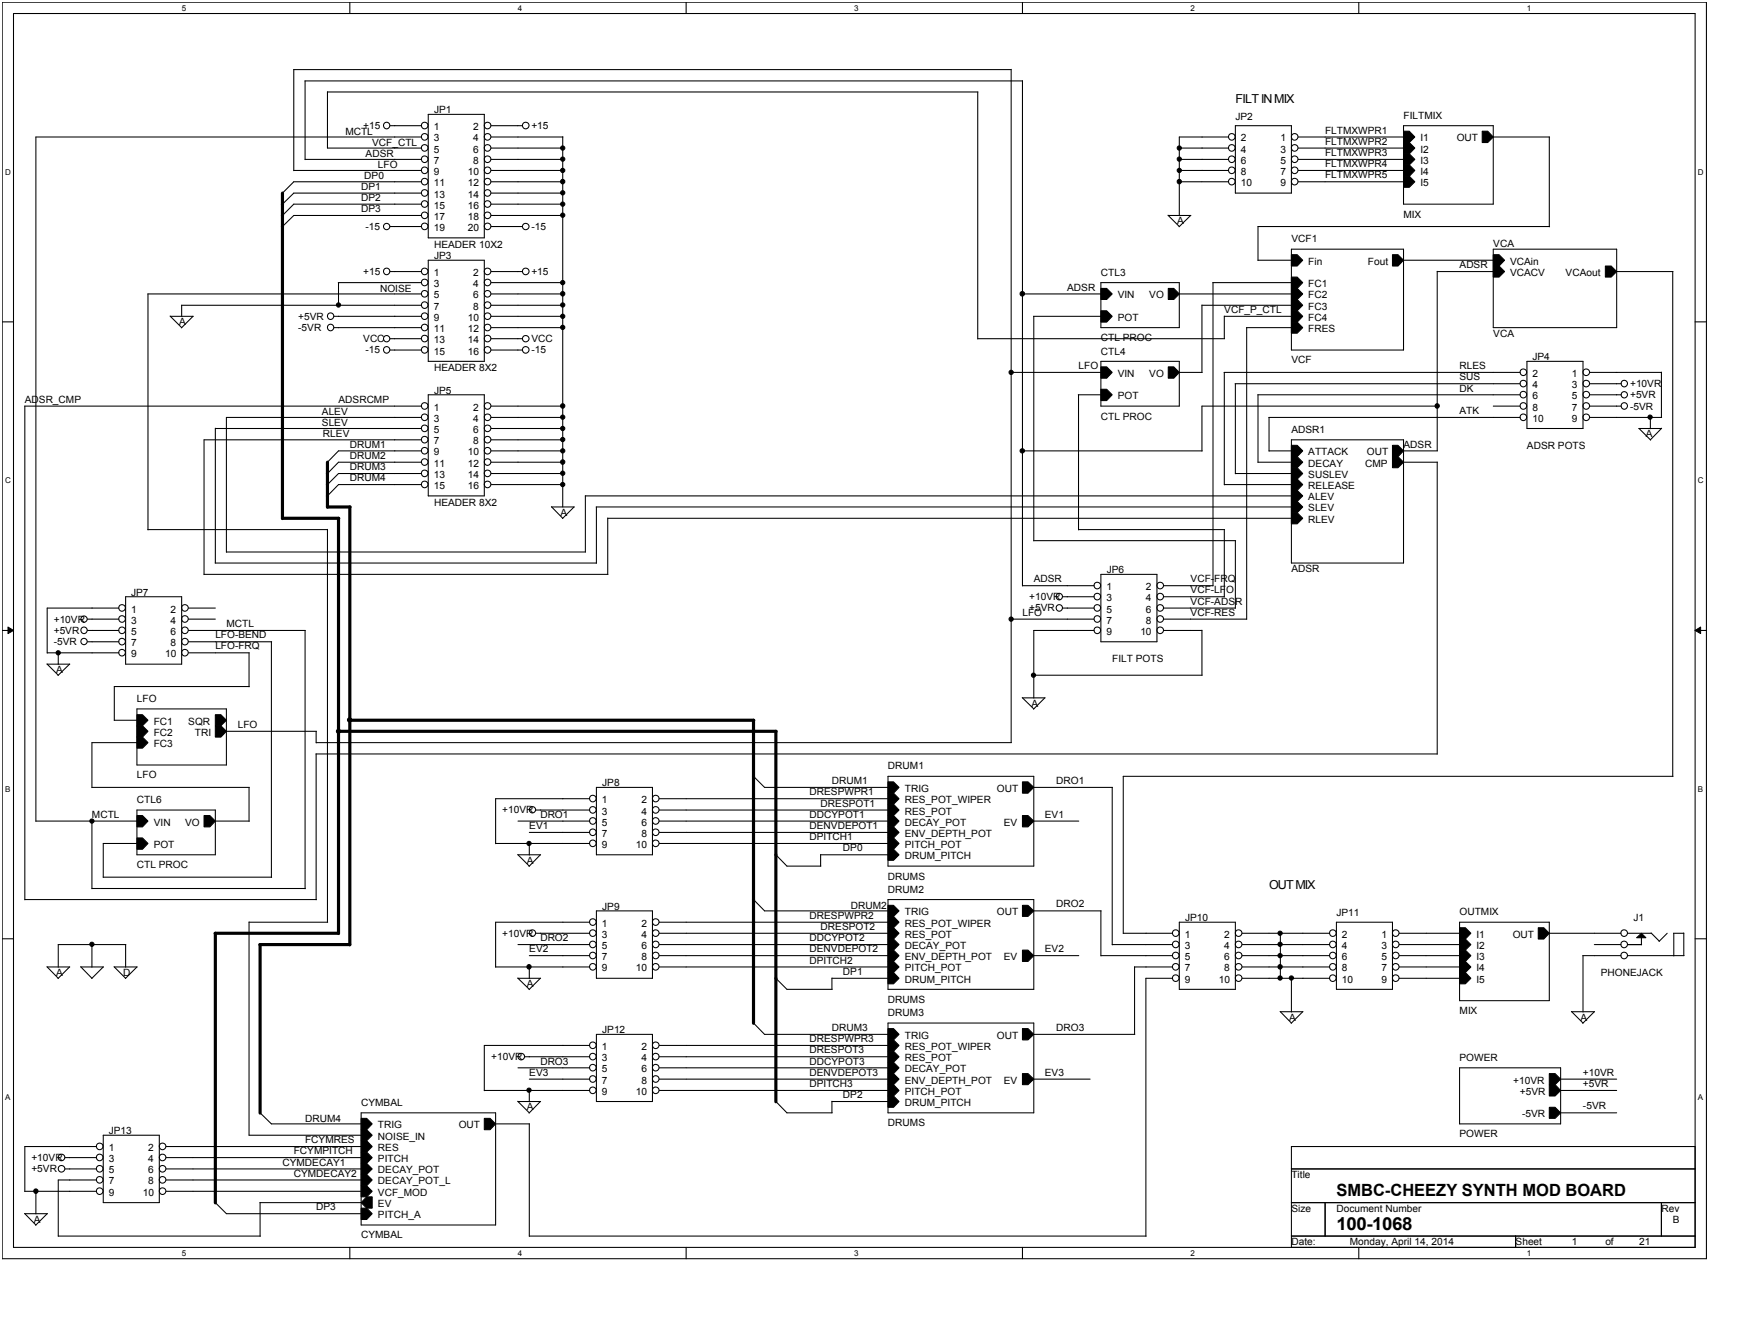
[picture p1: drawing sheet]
<svg xmlns="http://www.w3.org/2000/svg" width="279mm" height="216mm" viewBox="0 0 279 216" stroke-linecap="round" stroke-linejoin="round" font-family="sans-serif">
<path d="M.4 .4h274.1v202h-274.1zM2.2 2.2h270.5v198.3h-270.5z" fill="none" stroke="#000" stroke-width=".17"/>
<g fill="#fff">
<path d="M29.2 .6h.7v1.4h-.7z"/>
<path d="M29.2 200.7h.7v1.4h-.7z"/>
</g>
<path d="M56.3 .4v1.8M56.3 200.5v1.9" fill="none" stroke="#000" stroke-width=".17"/>
<g fill="#fff">
<path d="M83.3 .6h.7v1.4h-.7z"/>
<path d="M83.3 200.7h.7v1.4h-.7z"/>
</g>
<path d="M110.4 .4v1.8M110.4 200.5v1.9" fill="none" stroke="#000" stroke-width=".17"/>
<g fill="#fff">
<path d="M137.4 .6h.7v1.4h-.7z"/>
<path d="M137.4 200.7h.7v1.4h-.7z"/>
</g>
<path d="M164.5 .4v1.8M164.5 200.5v1.9" fill="none" stroke="#000" stroke-width=".17"/>
<g fill="#fff">
<path d="M191.5 .6h.7v1.4h-.7z"/>
<path d="M191.5 200.7h.7v1.4h-.7z"/>
</g>
<path d="M218.6 .4v1.8M218.6 200.5v1.9" fill="none" stroke="#000" stroke-width=".17"/>
<g fill="#fff">
<path d="M245.6 .6h.7v1.4h-.7z"/>
<path d="M245.6 200.7h.7v1.4h-.7z"/>
<path d="M.8 26.9h.9v1.4h-.9z"/>
<path d="M273.1 26.9h.9v1.4h-.9z"/>
<path d="M.8 76.5h.9v1.4h-.9z"/>
<path d="M273.1 76.5h.9v1.4h-.9z"/>
</g>
<path d="M.4 51.7h1.8M272.7 51.7h1.8" fill="none" stroke="#000" stroke-width=".17"/>
<g fill="#fff">
<path d="M.8 126.1h.8v1.4h-.8z"/>
<path d="M273.1 126.1h.8v1.4h-.8z"/>
</g>
<path d="M.4 101.4h1.8M272.7 101.4h1.8" fill="none" stroke="#000" stroke-width=".17"/>
<path d="M1.3 100.8l.9 .6-.9 .5zM272.7 101.4l.8-.6v1.1z" fill="#000"/>
<path d="M1.3 100.8l.9 .6-.9 .5zM272.7 101.4l.8-.6v1.1z" fill="none" stroke="#000" stroke-width=".16"/>
<g fill="#fff">
<path d="M.8 175.7h.8v1.4h-.8z"/>
<path d="M273.1 175.7h.8v1.4h-.8z"/>
</g>
<g fill="none" stroke="#000" stroke-width=".17">
<path d="M47.2 11.2h115.4M47.3 11.2v16.2M49 13h115.5M49.1 13v12.7M52.7 14.7v9.1h15.1M52.7 14.8h104.6M68.9 18.4h9v19.8h-9zM157.3 14.8v39.7M162.6 11.1v108.3M164.5 13v81.2M47.3 27.4h20.5M49.1 25.6h18.7"/>
<path d="M62.7 20.2h5.1M62.7 36.4h5.1M67.8 32.8h-20.5l-1.9 1.9M67.8 34.6h-20.5l-1.9 1.9M67.8 22h-62v110M67.8 29.2h-20.5l-1.9 1.9M67.8 31h-20.5l-1.9 1.9M79 20.2h5M79 32.8h11.6M79 34.6h11.6M79 36.4h5M79 22h11.6"/>
<path d="M79 23.8h11.6M79 25.6h11.6M79 27.4h11.6M79 29.2h11.6M79 31h11.6M90.5 22v59.5M187.9 34.6l1.8 1.8M187.9 34.6h3.7M189.7 29.2h7.9M189.7 23.8h7.9M189.7 25.6h7.9M189.7 27.4h7.9"/>
<path d="M191.5 34.6l-1.8 1.9M197.6 22h-7.9v12.7M198.7 20.2h9v10.8h-9zM208.8 22h17M208.8 23.8h17M208.8 25.6h17M208.8 27.4h17M208.8 29.2h17M225.8 21.1h.9l.9 .9-.9 .9h-.9zM225.8 22.9h.9l.9 .9-.9 .9h-.9zM225.8 24.7h.9l.9 .9-.9 .9h-.9zM225.8 26.5h.9l.9 .9-.9 .9h-.9z"/>
<path d="M225.8 28.3h.9l.9 .9-.9 .9h-.9zM225.8 20.2h14.4v12.6h-14.4zM238.4 21.1h.9l.9 .9-.9 .9h-.9zM240.2 22h9.1M249.2 22v14.5M249.3 36.4h-46.9v5.5M23.8 47.3h44M23.8 47.3v37.9M27.4 50.8l1.8 1.9M27.4 50.9h3.7M29.2 49.1h38.6M29.2 49.1v1.8"/>
<path d="M31 50.9l-1.8 1.8M53.7 52.7h14.1M53.7 50.9h14.1M54.4 45.4h13.4M54.5 45.4v3.7M62.7 56.3h5.1M62.7 43.7h5.1M62.7 54.5h5.1M68.9 41.8h9v16.3h-9zM79 45.4h11.6M79 52.7h11.6M79 56.3h5"/>
<path d="M79 43.7h5M79 54.5h5M79 50.9h11.6M79 47.3h11.6M79 49.1h11.6M157.3 54.5h39.7M162.6 59.9h14.5M164.5 47.3h12.6M166.2 50.9h10.9M166.3 50.9v36.1M177.1 46.4h.9l.9 .9-.9 .8h-.9zM177.1 50h.9l.9 .9-.9 .9h-.9z"/>
<path d="M177.1 59h.9l.9 .9-.9 .9h-.9zM177.1 45.4h12.6v7.3h-12.6zM177.1 58.1h12.6v7.2h-12.6zM187.9 46.4h.9l.9 .9-.9 .8h-.9zM187.9 59h.9l.9 .9-.9 .9h-.9zM189.7 59.9h3.7M189.7 47.3h18.1M193.3 49.1h14.5M193.3 49v10.9M195.1 45.4h12.6M195.1 45.4v48.8M196.9 59.9h47.6"/>
<path d="M196.9 50.9h10.9M196.9 50.8v3.7M196.9 59.9v18M200.5 52.7h7.2M200.5 52.7v46.9M202.4 41.8h5.4M207.7 44.5h1l.8 .9-.8 1h-1zM207.7 46.4h1l.8 .9-.8 .8h-1zM207.7 48.1h1l.8 1-.8 .9h-1zM207.7 51.8h1l.8 .9-.8 .9h-1zM207.7 40.9h1l.8 .9-.8 1h-1zM207.7 50h1l.8 .9-.8 .9h-1z"/>
<path d="M207.7 40.1h18.1v16.2h-18.1zM224 40.9h.9l.9 .9-.9 1h-.9zM225.8 41.8h14.4M231.2 43.7h9M231.2 43.6v28.9M240.2 40.9h.9l.9 .9-.9 1h-.9zM240.2 42.8h.9l.9 .9-.9 .8h-.9zM240.2 40.1h19.8v12.6h-19.8zM245.6 58.1h9v10.8h-9zM255.7 59.9h11.5M258.2 42.8h1l.8 .9-.8 .8h-1zM260 43.7h9.1"/>
<path d="M267.2 59.8v7.3M269.1 43.7v81.1M4 65.3h63.8M4 65.3v79.4M34.6 68.8v21.7M34.6 68.9h33.2M67.8 67.1h-31.4v21.7M67.8 70.7h-35v21.7M67.8 72.5h-13.3l-1.9 1.8M67.8 74.3h-13.3l-1.9 1.9M67.8 76.1h-13.3l-1.9 1.8M67.8 77.9h-13.3l-1.9 1.9"/>
<path d="M68.9 63.5h9v16.2h-9zM79 65.3h11.6M79 70.7h11.6M79 68.9h11.6M79 67.1h11.6M79 72.5h11.6M79 74.3h11.6M79 76.1h11.6M79 77.9h11.6M94.2 79.7h113.6M94.2 79.7v9M164.5 72.5h28.9"/>
<path d="M173.4 63.5h3.7M173.5 63.5v21.7M177.1 62.6h.9l.9 .9-.9 .9h-.9zM196.9 77.9h10.9M198.7 61.7h45.8M198.7 61.7v14.5M198.7 76.1h9.1M202.3 63.5h42.2M202.4 74.3h5.4M202.4 63.5v10.8M204.1 67.1h40.4M204.1 72.5h3.7"/>
<path d="M204.1 67.1v5.4M207.7 75.2h1l.8 .9-.8 .9h-1zM207.7 71.6h1l.8 .9-.8 .9h-1zM207.7 77h1l.8 .9-.8 .9h-1zM207.7 73.4h1l.8 .9-.8 .9h-1zM207.7 78.8h1l.8 .9-.8 .9h-1zM207.7 70.7h18.1v19.8h-18.1zM224 71.6h.9l.9 .9-.9 .9h-.9zM224 73.4h.9l.9 .9-.9 .9h-.9zM225.8 72.5h5.4M225.8 74.3h5.4M231.2 74.3v46.9"/>
<path d="M231.2 65.3h-37.9v7.2M240.2 65.3h4.3M255.7 65.3h5.1M255.7 61.7h5.1M255.7 63.5h5.1M255.7 67.1h11.6M263.6 68.9h3.6M263.6 68.9l1.9 1.8M265.5 67.1v1.8M267.3 68.8l-1.8 1.9M14.1 99.5h5M19.1 97.8h-11.5v7.2"/>
<path d="M20.2 95.9h9v10.9h-9zM23.8 85.1h28.9M30.3 99.5h4.3M30.3 97.8h4.3M32.8 92.3h65M34.6 90.5h61.3M36.4 88.7h57.8M52.7 85.1v63.2M88.7 81.5l1.8 1.8M88.7 81.5h3.7M92.3 81.5l-1.8 1.9M95.9 81.5h111.8"/>
<path d="M95.9 81.5v9.1M97.8 83.3v9M97.8 83.3h110M162.6 99.5h13.4M164.5 94.2h11.5M166.3 86.9h32.5M170.9 95.9h5.1M170.9 97.8h5.1M173.5 85.1h23.5M177.1 92.3h9v10.9h-9zM187.2 99.5h13.3M187.2 95.9h9.7"/>
<path d="M187.2 97.8h11.5M187.2 94.2h7.9M196.9 85.1v10.9M198.7 86.9v10.9M207.7 80.6h1l.8 .9-.8 .9h-1zM207.7 82.4h1l.8 .9-.8 .9h-1zM7.5 106.7l1.9 1.8M7.6 106.8h3.6M7.6 104.9h11.5M9.4 104.9v1.9M11.2 106.8l-1.9 1.8M14.1 101.4h5"/>
<path d="M14.1 103.2h5M18.4 115.8h3.7M22 114.9h.9l.9 .9-.9 .9h-.9zM22 116.7h.9l.9 .9-.9 .9h-.9zM22 118.5h.9l.9 .9-.9 .9h-.9zM22 114h14.4v9h-14.4zM22.1 119.4h-7.3v7.2M30.3 101.4h18.8M30.3 103.2h13.4M30.3 104.9h9.8M34.6 114.9h.9l.9 .9-.9 .9h-.9zM34.6 116.7h.9l.9 .9-.9 .9h-.9z"/>
<path d="M36.4 117.6h14.5M40.1 104.9v5.5M40.1 110.4h-21.7v5.4M43.7 103.2v37.9M49.1 101.4v41.5M50.9 117.6v1.8M50.9 119.4h111.8M164.4 112.1l1.9 1.9M164.5 112.2h3.6M166.3 108.5h27.1M168.1 112.2l-1.9 1.8M176 101.4h-9.7v10.8"/>
<path d="M187.2 101.4h6.1M193.3 101.3v7.2M5.8 132h16.3M14.8 126.6h25.3M14.8 132v10.9M22 131.1h.9l.9 .9-.9 .9h-.9zM22 134.7h.9l.9 .9-.9 .9h-.9zM22 130.2h12.6v7.2h-12.6zM22.1 135.6h-5.5v5.5M32.8 131.1h1l.8 .9-.8 .9h-1zM34.6 132h5.5M40.1 126.6v5.4"/>
<path d="M50.8 121.2h180.4M50.9 121.2v23.5M79.7 135.6h15.1M83.3 137.4l1.8 1.8M83.3 137.4h3.7M83.3 132h11.5M85.1 133.8h9.7M85.1 135.6v1.9M86.2 130.2h8.6M86.9 137.4l-1.8 1.9M94.8 128.4h-15.1v7.2M95.9 126.6h9v10.8h-9z"/>
<path d="M106.1 130.2h36.8M106.1 128.4h36.8M106.1 132h36.8M106.1 133.8h36.8M106.1 135.6h36.8M121.2 124.8l1.8 1.8h19.9M124.8 137.4l1.8 1.8h5.4M132 137.4h10.9M132 137.4v1.8M142.8 125.7h.9l.9 .9-.9 .9h-.9zM142.8 127.5h.9l.9 .9-.9 .9h-.9zM142.8 129.3h.9l.9 .9-.9 .9h-.9z"/>
<path d="M142.8 131.1h.9l.9 .9-.9 .9h-.9zM142.8 132.9h.9l.9 .9-.9 .9h-.9zM142.8 134.7h.9l.9 .9-.9 .9h-.9zM142.8 136.5h.9l.9 .9-.9 .9h-.9zM142.8 124.8h23.5v14.4h-23.5zM164.5 125.7h.9l.9 .9-.9 .9h-.9zM164.5 131.1h.9l.9 .9-.9 .9h-.9zM166.3 126.6h12.6M166.3 132h7.2M178.9 126.6v25.3M269.1 124.8h-88.4v25.3M.4 150.9h1.8"/>
<path d="M4 144.6h46.9M7.5 155.4l1.9 1.9M7.6 155.4h3.6M11.2 155.4l-1.9 1.9M13 155.4l1.8 1.9M13 155.4h3.6M14.8 151.9v3.6M14.8 142.8h34.3M16.6 155.4l-1.9 1.9M16.6 141h27.1M18.3 155.4l1.9 1.9M18.4 155.4h3.7"/>
<path d="M20.2 151.9v3.6M20.2 151.9h-10.8v3.6M22 155.4l-1.8 1.9M40.1 148.3h12.6M40.1 148.2v34.3h18M79.7 155.4h15.1M83.3 157.2l1.8 1.8M83.3 157.3h3.7M83.3 151.9h11.5M85.1 153.6h9.7M85.1 155.4v1.9M86.2 150h8.6"/>
<path d="M86.9 157.3l-1.8 1.8M94.8 148.3h-15.1v7.2M95.9 146.4h9v10.9h-9zM106.1 148.3h36.8M106.1 155.4h36.8M106.1 150h36.8M106.1 151.9h36.8M106.1 153.6h36.8M121.2 144.6l1.8 1.8h19.9M124.8 157.2l1.8 1.8h7.3M133.8 157.3h9.1M133.8 157.2v1.8"/>
<path d="M142.8 145.5h.9l.9 .9-.9 .9h-.9zM142.8 147.3h.9l.9 1-.9 .8h-.9zM142.8 149.1h.9l.9 .9-.9 1h-.9zM142.8 151h.9l.9 .9-.9 .8h-.9zM142.8 152.7h.9l.9 .9-.9 1h-.9zM142.8 154.6h.9l.9 .8-.9 .9h-.9zM142.8 156.3h.9l.9 1-.9 .9h-.9zM142.8 144.6h23.5v14.4h-23.5zM164.5 145.5h.9l.9 .9-.9 .9h-.9zM164.5 152.7h.9l.9 .9-.9 1h-.9zM166.3 153.6h7.2M166.3 146.4h10.8"/>
<path d="M177.1 146.4v7.3M177.1 153.6h11.5M178.9 151.9h9.7M180.7 150h7.9M182.5 155.4h6.1M182.5 155.4v10.9M188.6 157.3h-4.3v41.5M189.7 148.3h9v10.7h-9zM199.8 157.3h14.1M199.8 155.4h14.1M199.8 150h14.1M199.8 151.9h14.1"/>
<path d="M199.8 153.6h14.1M205.9 150v7.3M207.7 157.3v5.4M215 148.3h9v10.7h-9zM225.1 157.3h9.7M225.1 155.4h9.7M225.1 150h9.7M225.1 151.9h9.7M225.1 153.6h9.7M234.8 149.1h.9l.9 .9-.9 1h-.9zM234.8 151h.9l.9 .9-.9 .8h-.9zM234.8 152.7h.9l.9 .9-.9 1h-.9z"/>
<path d="M234.8 154.6h.9l.9 .8-.9 .9h-.9zM234.8 156.3h.9l.9 1-.9 .9h-.9zM234.8 148.3h14.4v12.6h-14.4zM247.4 149.1h.9l.9 .9-.9 1h-.9zM249.2 150h11.5M254.6 153.6h6.1M254.6 153.6v9.1M256.4 151.9h4.3M261.8 150h3.8M261.8 151.9h2.3M261.8 153.6h9.1M263.3 150.8l.7-.8 .7 .8z"/>
<path d="M264 150.8v1.1M265.6 150l1.3 1.3M268.2 150l-1.3 1.3M269.2 150h1.6M269.2 150v3.7M270.8 150v3.6M272.7 150.9h1.8M41.8 178.9l1.9 1.8h14.4M58.1 179.8h.9l.9 .9-.9 .9h-.9zM58.1 178.9h21.6v18h-21.6zM77.9 179.8h.9l.9 .9-.9 .9h-.9zM77.9 175.3h16.9"/>
<path d="M83.3 177l1.8 1.9M83.3 171.7h11.5M83.3 177.1h3.7M84.4 169.9h10.4M85.1 173.5h9.7M85.1 175.3v1.8M86.9 177.1l-1.8 1.8M94.8 168.1h-16.9v7.2M95.9 166.3h9v10.8h-9zM106.1 171.7h36.8M106.1 169.9h36.8M106.1 168.1h36.8"/>
<path d="M106.1 173.5h36.8M106.1 175.3h36.8M121.2 164.4l1.8 1.9h19.9M124.8 177l1.8 1.9h7.3M133.8 177.1h9.1M133.8 177v1.9M142.8 165.4h.9l.9 .9-.9 .9h-.9zM142.8 167.2h.9l.9 .9-.9 .9h-.9zM142.8 169h.9l.9 .9-.9 .9h-.9zM142.8 170.8h.9l.9 .9-.9 .9h-.9zM142.8 172.6h.9l.9 .9-.9 .9h-.9zM142.8 174.4h.9l.9 .9-.9 .9h-.9z"/>
<path d="M142.8 176.2h.9l.9 .9-.9 .9h-.9zM142.8 164.5h23.5v14.4h-23.5zM164.5 165.4h.9l.9 .9-.9 .9h-.9zM164.5 172.6h.9l.9 .9-.9 .9h-.9zM166.3 166.3h16.2M166.3 173.5h9M205.9 162.6l1.8 1.9M205.9 162.6h3.7M209.5 162.6l-1.8 1.9M234.8 171.7h16.2v9h-16.2zM249.2 174.4h.9l.9 .9-.9 .9h-.9zM249.2 178h.9l.9 .9-.9 .9h-.9z"/>
<path d="M249.2 172.6h.9l.9 .9-.9 .9h-.9zM251 178.9h9M251 173.5h9M251 175.3h9M252.8 162.6l1.8 1.9M252.8 162.6h3.7M256.4 162.6l-1.8 1.9M4 195.1l1.8 1.8M4 195.1h3.6M4 191.5h11.5M5.8 191.5v3.7M7.6 195.1l-1.9 1.9"/>
<path d="M9.4 198.7h32.5M10.5 187.9h5M10.5 186.1h5M15.5 184.3h-11.5v7.3M15.5 189.7h-6.1v9.1M16.6 182.5h9v10.8h-9zM26.7 184.3h31.4M26.7 187.9h31.4M26.7 186.1h31.4M26.7 189.7h31.4M26.7 191.5h31.4M34.6 193.3l1.8 1.8h21.7"/>
<path d="M41.8 193.3h16.3M41.8 193.3v5.5M58.1 181.6h.9l.9 .9-.9 .9h-.9zM58.1 183.4h.9l.9 .9-.9 .9h-.9zM58.1 185.2h.9l.9 .9-.9 .9h-.9zM58.1 187h.9l.9 .9-.9 .9h-.9zM58.1 188.8h.9l.9 .9-.9 .9h-.9zM58.1 190.6h.9l.9 .9-.9 .9h-.9zM58.1 194.2h.9l.9 .9-.9 .9h-.9zM59 192.4h.9v1.8h-.9l-.9-.9zM79.7 180.7h5.5M85.1 198.7h99.3"/>
<path d="M85.1 180.7v18.1M207.7 184.3h65v16.2h-65zM207.7 187.9h65M207.7 193.3h65M207.7 198.7h65M213.1 193.3v5.4M243.8 198.7v1.8M267.2 193.3v5.4"/>
<circle cx="62.2" cy="20.2" r=".52"/>
<circle cx="62.2" cy="36.4" r=".51"/>
<circle cx="68.3" cy="23.8" r=".54"/>
<circle cx="68.3" cy="25.6" r=".54"/>
<circle cx="68.3" cy="29.2" r=".54"/>
<circle cx="68.3" cy="27.4" r=".54"/>
<circle cx="68.3" cy="31" r=".54"/>
<circle cx="68.3" cy="22" r=".54"/>
<circle cx="68.3" cy="20.2" r=".54"/>
<circle cx="68.3" cy="34.6" r=".54"/>
<circle cx="68.3" cy="32.8" r=".54"/>
<circle cx="68.3" cy="36.4" r=".54"/>
<circle cx="78.4" cy="23.8" r=".54"/>
<circle cx="78.4" cy="27.4" r=".54"/>
<circle cx="78.4" cy="25.6" r=".54"/>
<circle cx="78.4" cy="29.2" r=".54"/>
<circle cx="78.4" cy="31" r=".54"/>
<circle cx="78.4" cy="22" r=".54"/>
<circle cx="78.4" cy="20.2" r=".54"/>
<circle cx="78.4" cy="34.6" r=".54"/>
<circle cx="78.4" cy="32.8" r=".54"/>
<circle cx="78.4" cy="36.4" r=".54"/>
<circle cx="84.6" cy="20.2" r=".54"/>
<circle cx="84.6" cy="36.4" r=".52"/>
<circle cx="90.5" cy="29.2" r=".35"/>
<circle cx="90.5" cy="25.6" r=".34"/>
<circle cx="90.5" cy="31" r=".34"/>
<circle cx="90.5" cy="27.4" r=".34"/>
<circle cx="90.5" cy="32.8" r=".34"/>
<circle cx="90.5" cy="23.8" r=".34"/>
<circle cx="90.5" cy="34.6" r=".34"/>
<circle cx="189.7" cy="29.2" r=".35"/>
<circle cx="189.7" cy="27.4" r=".34"/>
<circle cx="189.7" cy="23.8" r=".34"/>
<circle cx="189.7" cy="25.6" r=".34"/>
<circle cx="198.1" cy="25.6" r=".54"/>
<circle cx="198.1" cy="29.2" r=".54"/>
<circle cx="198.1" cy="27.4" r=".54"/>
<circle cx="198.1" cy="23.8" r=".54"/>
<circle cx="198.1" cy="22" r=".54"/>
<circle cx="208.2" cy="27.4" r=".54"/>
<circle cx="208.2" cy="25.6" r=".54"/>
<circle cx="208.2" cy="29.2" r=".54"/>
<circle cx="208.2" cy="23.8" r=".54"/>
<circle cx="208.2" cy="22" r=".54"/>
<circle cx="53.2" cy="50.8" r=".52"/>
<circle cx="53.2" cy="52.6" r=".52"/>
<circle cx="54.4" cy="49" r=".34"/>
<circle cx="62.2" cy="43.6" r=".52"/>
<circle cx="62.2" cy="56.2" r=".52"/>
<circle cx="62.2" cy="54.4" r=".51"/>
<circle cx="68.3" cy="43.6" r=".54"/>
<circle cx="68.3" cy="45.4" r=".54"/>
<circle cx="68.3" cy="47.2" r=".54"/>
<circle cx="68.3" cy="50.8" r=".54"/>
<circle cx="68.3" cy="49" r=".54"/>
<circle cx="68.3" cy="54.4" r=".54"/>
<circle cx="68.3" cy="56.2" r=".54"/>
<circle cx="68.3" cy="52.6" r=".54"/>
<circle cx="78.4" cy="49" r=".54"/>
<circle cx="78.4" cy="50.8" r=".54"/>
<circle cx="78.4" cy="56.2" r=".54"/>
<circle cx="78.4" cy="54.4" r=".54"/>
<circle cx="78.4" cy="45.4" r=".54"/>
<circle cx="78.4" cy="43.6" r=".54"/>
<circle cx="78.4" cy="47.2" r=".54"/>
<circle cx="78.4" cy="52.6" r=".54"/>
<circle cx="84.6" cy="56.2" r=".54"/>
<circle cx="84.6" cy="43.6" r=".54"/>
<circle cx="84.6" cy="54.4" r=".52"/>
<circle cx="90.5" cy="47.2" r=".35"/>
<circle cx="90.5" cy="52.6" r=".34"/>
<circle cx="90.5" cy="50.8" r=".34"/>
<circle cx="90.5" cy="49" r=".34"/>
<circle cx="90.5" cy="45.4" r=".34"/>
<circle cx="162.6" cy="59.9" r=".34"/>
<circle cx="164.4" cy="47.2" r=".37"/>
<circle cx="245" cy="59.8" r=".54"/>
<circle cx="255.2" cy="59.8" r=".54"/>
<circle cx="68.3" cy="65.3" r=".54"/>
<circle cx="68.3" cy="70.7" r=".54"/>
<circle cx="68.3" cy="76.1" r=".54"/>
<circle cx="68.3" cy="67.1" r=".54"/>
<circle cx="68.3" cy="68.9" r=".54"/>
<circle cx="68.3" cy="72.5" r=".54"/>
<circle cx="68.3" cy="77.9" r=".54"/>
<circle cx="68.3" cy="74.3" r=".54"/>
<circle cx="78.4" cy="68.9" r=".54"/>
<circle cx="78.4" cy="72.5" r=".54"/>
<circle cx="78.4" cy="65.3" r=".54"/>
<circle cx="78.4" cy="67.1" r=".54"/>
<circle cx="78.4" cy="76.1" r=".54"/>
<circle cx="78.4" cy="70.7" r=".54"/>
<circle cx="78.4" cy="77.9" r=".54"/>
<circle cx="78.4" cy="74.3" r=".54"/>
<circle cx="90.5" cy="65.3" r=".35"/>
<circle cx="90.5" cy="74.3" r=".35"/>
<circle cx="90.5" cy="68.9" r=".34"/>
<circle cx="90.5" cy="76.1" r=".34"/>
<circle cx="90.5" cy="70.7" r=".34"/>
<circle cx="90.5" cy="72.5" r=".34"/>
<circle cx="90.5" cy="67.1" r=".34"/>
<circle cx="90.5" cy="77.9" r=".34"/>
<circle cx="164.4" cy="72.5" r=".36"/>
<circle cx="231.2" cy="65.3" r=".35"/>
<circle cx="245" cy="67.1" r=".54"/>
<circle cx="245" cy="63.4" r=".54"/>
<circle cx="245" cy="65.3" r=".54"/>
<circle cx="245" cy="61.7" r=".54"/>
<circle cx="255.2" cy="65.3" r=".54"/>
<circle cx="255.2" cy="63.4" r=".54"/>
<circle cx="255.2" cy="67.1" r=".54"/>
<circle cx="255.2" cy="61.7" r=".54"/>
<circle cx="261.3" cy="65.3" r=".52"/>
<circle cx="261.3" cy="61.7" r=".52"/>
<circle cx="261.3" cy="63.5" r=".51"/>
<circle cx="265.4" cy="67.1" r=".34"/>
<circle cx="13.5" cy="99.5" r=".51"/>
<circle cx="19.6" cy="99.5" r=".54"/>
<circle cx="19.6" cy="97.7" r=".54"/>
<circle cx="29.7" cy="99.5" r=".54"/>
<circle cx="29.7" cy="97.7" r=".54"/>
<circle cx="162.6" cy="99.5" r=".34"/>
<circle cx="170.4" cy="95.9" r=".52"/>
<circle cx="170.4" cy="97.7" r=".52"/>
<circle cx="176.5" cy="99.5" r=".54"/>
<circle cx="176.5" cy="95.9" r=".54"/>
<circle cx="176.5" cy="97.7" r=".54"/>
<circle cx="176.5" cy="94.1" r=".54"/>
<circle cx="186.6" cy="95.9" r=".54"/>
<circle cx="186.6" cy="99.5" r=".54"/>
<circle cx="186.6" cy="97.7" r=".54"/>
<circle cx="186.6" cy="94.1" r=".54"/>
<circle cx="9.4" cy="104.9" r=".34"/>
<circle cx="13.5" cy="101.3" r=".52"/>
<circle cx="13.5" cy="103.1" r=".51"/>
<circle cx="19.6" cy="104.9" r=".54"/>
<circle cx="19.6" cy="101.3" r=".54"/>
<circle cx="19.6" cy="103.1" r=".54"/>
<circle cx="29.7" cy="101.3" r=".54"/>
<circle cx="29.7" cy="104.9" r=".54"/>
<circle cx="29.7" cy="103.1" r=".54"/>
<circle cx="54.4" cy="117.6" r=".34"/>
<circle cx="56.3" cy="115.7" r=".36"/>
<circle cx="166.2" cy="108.5" r=".34"/>
<circle cx="176.5" cy="101.3" r=".54"/>
<circle cx="186.6" cy="101.3" r=".54"/>
<circle cx="14.8" cy="132" r=".34"/>
<circle cx="85.1" cy="135.6" r=".34"/>
<circle cx="85.6" cy="130.2" r=".51"/>
<circle cx="95.4" cy="128.4" r=".54"/>
<circle cx="95.4" cy="132" r=".54"/>
<circle cx="95.4" cy="130.2" r=".54"/>
<circle cx="95.4" cy="135.6" r=".54"/>
<circle cx="95.4" cy="133.8" r=".54"/>
<circle cx="105.5" cy="132" r=".54"/>
<circle cx="105.5" cy="130.2" r=".54"/>
<circle cx="105.5" cy="128.4" r=".54"/>
<circle cx="105.5" cy="135.6" r=".54"/>
<circle cx="105.5" cy="133.8" r=".54"/>
<circle cx="14.8" cy="151.8" r=".34"/>
<circle cx="85.1" cy="155.4" r=".35"/>
<circle cx="85.6" cy="150" r=".52"/>
<circle cx="95.4" cy="153.6" r=".54"/>
<circle cx="95.4" cy="151.8" r=".54"/>
<circle cx="95.4" cy="148.2" r=".54"/>
<circle cx="95.4" cy="150" r=".54"/>
<circle cx="95.4" cy="155.4" r=".54"/>
<circle cx="105.5" cy="148.2" r=".54"/>
<circle cx="105.5" cy="151.8" r=".54"/>
<circle cx="105.5" cy="150" r=".54"/>
<circle cx="105.5" cy="153.6" r=".54"/>
<circle cx="105.5" cy="155.4" r=".54"/>
<circle cx="189.1" cy="151.8" r=".54"/>
<circle cx="189.1" cy="157.2" r=".54"/>
<circle cx="189.1" cy="153.6" r=".54"/>
<circle cx="189.1" cy="150" r=".54"/>
<circle cx="189.1" cy="155.4" r=".54"/>
<circle cx="199.2" cy="151.8" r=".54"/>
<circle cx="199.2" cy="157.2" r=".54"/>
<circle cx="199.2" cy="150" r=".54"/>
<circle cx="199.2" cy="153.6" r=".54"/>
<circle cx="199.2" cy="155.4" r=".54"/>
<circle cx="205.9" cy="155.4" r=".35"/>
<circle cx="205.9" cy="153.6" r=".34"/>
<circle cx="205.9" cy="150" r=".34"/>
<circle cx="205.9" cy="157.2" r=".34"/>
<circle cx="205.9" cy="151.8" r=".34"/>
<circle cx="207.7" cy="157.2" r=".34"/>
<circle cx="214.4" cy="157.2" r=".54"/>
<circle cx="214.4" cy="153.6" r=".54"/>
<circle cx="214.4" cy="150" r=".54"/>
<circle cx="214.4" cy="151.8" r=".54"/>
<circle cx="214.4" cy="155.4" r=".54"/>
<circle cx="224.5" cy="151.8" r=".54"/>
<circle cx="224.5" cy="157.2" r=".54"/>
<circle cx="224.5" cy="150" r=".54"/>
<circle cx="224.5" cy="153.6" r=".54"/>
<circle cx="224.5" cy="155.4" r=".54"/>
<circle cx="261.2" cy="150" r=".54"/>
<circle cx="261.2" cy="153.6" r=".54"/>
<circle cx="261.2" cy="151.8" r=".54"/>
<circle cx="83.8" cy="169.9" r=".54"/>
<circle cx="85.1" cy="175.3" r=".34"/>
<circle cx="95.4" cy="169.9" r=".54"/>
<circle cx="95.4" cy="171.6" r=".54"/>
<circle cx="95.4" cy="168" r=".54"/>
<circle cx="95.4" cy="173.5" r=".54"/>
<circle cx="95.4" cy="175.3" r=".54"/>
<circle cx="105.5" cy="169.9" r=".54"/>
<circle cx="105.5" cy="171.6" r=".54"/>
<circle cx="105.5" cy="168" r=".54"/>
<circle cx="105.5" cy="173.5" r=".54"/>
<circle cx="105.5" cy="175.3" r=".54"/>
<circle cx="5.8" cy="191.5" r=".35"/>
<circle cx="9.9" cy="187.9" r=".54"/>
<circle cx="9.9" cy="186.1" r=".54"/>
<circle cx="16" cy="184.3" r=".54"/>
<circle cx="16" cy="189.7" r=".54"/>
<circle cx="16" cy="187.9" r=".54"/>
<circle cx="16" cy="186.1" r=".54"/>
<circle cx="16" cy="191.5" r=".54"/>
<circle cx="26.1" cy="184.3" r=".54"/>
<circle cx="26.1" cy="189.7" r=".54"/>
<circle cx="26.1" cy="187.9" r=".54"/>
<circle cx="26.1" cy="186.1" r=".54"/>
<circle cx="26.1" cy="191.5" r=".54"/>
</g>
<g fill="#000">
<path d="M263.3 150.8l.7-.8 .7 .8z"/>
<path d="M225.8 21.1h.9l.9 .9-.9 .9h-.9z" fill-rule="evenodd"/>
<path d="M225.8 22.9h.9l.9 .9-.9 .9h-.9z" fill-rule="evenodd"/>
<path d="M225.8 24.7h.9l.9 .9-.9 .9h-.9z" fill-rule="evenodd"/>
<path d="M225.8 26.5h.9l.9 .9-.9 .9h-.9z" fill-rule="evenodd"/>
<path d="M225.8 28.3h.9l.9 .9-.9 .9h-.9z" fill-rule="evenodd"/>
<path d="M238.4 21.1h.9l.9 .9-.9 .9h-.9z" fill-rule="evenodd"/>
<path d="M177.1 46.4h.9l.9 .9-.9 .8h-.9z" fill-rule="evenodd"/>
<path d="M177.1 50h.9l.9 .9-.9 .9h-.9z" fill-rule="evenodd"/>
<path d="M177.1 59h.9l.9 .9-.9 .9h-.9z" fill-rule="evenodd"/>
<path d="M187.9 46.4h.9l.9 .9-.9 .8h-.9z" fill-rule="evenodd"/>
<path d="M187.9 59h.9l.9 .9-.9 .9h-.9z" fill-rule="evenodd"/>
<path d="M207.7 44.5h1l.8 .9-.8 1h-1z" fill-rule="evenodd"/>
<path d="M207.7 46.4h1l.8 .9-.8 .8h-1z" fill-rule="evenodd"/>
<path d="M207.7 48.1h1l.8 1-.8 .9h-1z" fill-rule="evenodd"/>
<path d="M207.7 51.8h1l.8 .9-.8 .9h-1z" fill-rule="evenodd"/>
<path d="M207.7 40.9h1l.8 .9-.8 1h-1z" fill-rule="evenodd"/>
<path d="M207.7 50h1l.8 .9-.8 .9h-1z" fill-rule="evenodd"/>
<path d="M224 40.9h.9l.9 .9-.9 1h-.9z" fill-rule="evenodd"/>
<path d="M240.2 40.9h.9l.9 .9-.9 1h-.9z" fill-rule="evenodd"/>
<path d="M240.2 42.8h.9l.9 .9-.9 .8h-.9z" fill-rule="evenodd"/>
<path d="M258.2 42.8h1l.8 .9-.8 .8h-1z" fill-rule="evenodd"/>
<path d="M177.1 62.6h.9l.9 .9-.9 .9h-.9z" fill-rule="evenodd"/>
<path d="M207.7 75.2h1l.8 .9-.8 .9h-1z" fill-rule="evenodd"/>
<path d="M207.7 71.6h1l.8 .9-.8 .9h-1z" fill-rule="evenodd"/>
<path d="M207.7 77h1l.8 .9-.8 .9h-1z" fill-rule="evenodd"/>
<path d="M207.7 73.4h1l.8 .9-.8 .9h-1z" fill-rule="evenodd"/>
<path d="M207.7 78.8h1l.8 .9-.8 .9h-1z" fill-rule="evenodd"/>
<path d="M224 71.6h.9l.9 .9-.9 .9h-.9z" fill-rule="evenodd"/>
<path d="M224 73.4h.9l.9 .9-.9 .9h-.9z" fill-rule="evenodd"/>
<path d="M207.7 80.6h1l.8 .9-.8 .9h-1z" fill-rule="evenodd"/>
<path d="M207.7 82.4h1l.8 .9-.8 .9h-1z" fill-rule="evenodd"/>
<path d="M22 114.9h.9l.9 .9-.9 .9h-.9z" fill-rule="evenodd"/>
<path d="M22 116.7h.9l.9 .9-.9 .9h-.9z" fill-rule="evenodd"/>
<path d="M22 118.5h.9l.9 .9-.9 .9h-.9z" fill-rule="evenodd"/>
<path d="M34.6 114.9h.9l.9 .9-.9 .9h-.9z" fill-rule="evenodd"/>
<path d="M34.6 116.7h.9l.9 .9-.9 .9h-.9z" fill-rule="evenodd"/>
<path d="M22 131.1h.9l.9 .9-.9 .9h-.9z" fill-rule="evenodd"/>
<path d="M22 134.7h.9l.9 .9-.9 .9h-.9z" fill-rule="evenodd"/>
<path d="M32.8 131.1h1l.8 .9-.8 .9h-1z" fill-rule="evenodd"/>
<path d="M142.8 125.7h.9l.9 .9-.9 .9h-.9z" fill-rule="evenodd"/>
<path d="M142.8 127.5h.9l.9 .9-.9 .9h-.9z" fill-rule="evenodd"/>
<path d="M142.8 129.3h.9l.9 .9-.9 .9h-.9z" fill-rule="evenodd"/>
<path d="M142.8 131.1h.9l.9 .9-.9 .9h-.9z" fill-rule="evenodd"/>
<path d="M142.8 132.9h.9l.9 .9-.9 .9h-.9z" fill-rule="evenodd"/>
<path d="M142.8 134.7h.9l.9 .9-.9 .9h-.9z" fill-rule="evenodd"/>
<path d="M142.8 136.5h.9l.9 .9-.9 .9h-.9z" fill-rule="evenodd"/>
<path d="M164.5 125.7h.9l.9 .9-.9 .9h-.9z" fill-rule="evenodd"/>
<path d="M164.5 131.1h.9l.9 .9-.9 .9h-.9z" fill-rule="evenodd"/>
<path d="M142.8 145.5h.9l.9 .9-.9 .9h-.9z" fill-rule="evenodd"/>
<path d="M142.8 147.3h.9l.9 1-.9 .8h-.9z" fill-rule="evenodd"/>
<path d="M142.8 149.1h.9l.9 .9-.9 1h-.9z" fill-rule="evenodd"/>
<path d="M142.8 151h.9l.9 .9-.9 .8h-.9z" fill-rule="evenodd"/>
<path d="M142.8 152.7h.9l.9 .9-.9 1h-.9z" fill-rule="evenodd"/>
<path d="M142.8 154.6h.9l.9 .8-.9 .9h-.9z" fill-rule="evenodd"/>
<path d="M142.8 156.3h.9l.9 1-.9 .9h-.9z" fill-rule="evenodd"/>
<path d="M164.5 145.5h.9l.9 .9-.9 .9h-.9z" fill-rule="evenodd"/>
<path d="M164.5 152.7h.9l.9 .9-.9 1h-.9z" fill-rule="evenodd"/>
<path d="M234.8 149.1h.9l.9 .9-.9 1h-.9z" fill-rule="evenodd"/>
<path d="M234.8 151h.9l.9 .9-.9 .8h-.9z" fill-rule="evenodd"/>
<path d="M234.8 152.7h.9l.9 .9-.9 1h-.9z" fill-rule="evenodd"/>
<path d="M234.8 154.6h.9l.9 .8-.9 .9h-.9z" fill-rule="evenodd"/>
<path d="M234.8 156.3h.9l.9 1-.9 .9h-.9z" fill-rule="evenodd"/>
<path d="M247.4 149.1h.9l.9 .9-.9 1h-.9z" fill-rule="evenodd"/>
<path d="M142.8 165.4h.9l.9 .9-.9 .9h-.9z" fill-rule="evenodd"/>
<path d="M142.8 167.2h.9l.9 .9-.9 .9h-.9z" fill-rule="evenodd"/>
<path d="M142.8 169h.9l.9 .9-.9 .9h-.9z" fill-rule="evenodd"/>
<path d="M142.8 170.8h.9l.9 .9-.9 .9h-.9z" fill-rule="evenodd"/>
<path d="M142.8 172.6h.9l.9 .9-.9 .9h-.9z" fill-rule="evenodd"/>
<path d="M142.8 174.4h.9l.9 .9-.9 .9h-.9z" fill-rule="evenodd"/>
<path d="M142.8 176.2h.9l.9 .9-.9 .9h-.9z" fill-rule="evenodd"/>
<path d="M164.5 165.4h.9l.9 .9-.9 .9h-.9z" fill-rule="evenodd"/>
<path d="M164.5 172.6h.9l.9 .9-.9 .9h-.9z" fill-rule="evenodd"/>
<path d="M249.2 174.4h.9l.9 .9-.9 .9h-.9z" fill-rule="evenodd"/>
<path d="M249.2 178h.9l.9 .9-.9 .9h-.9z" fill-rule="evenodd"/>
<path d="M249.2 172.6h.9l.9 .9-.9 .9h-.9z" fill-rule="evenodd"/>
<path d="M58.1 181.6h.9l.9 .9-.9 .9h-.9z" fill-rule="evenodd"/>
<path d="M58.1 183.4h.9l.9 .9-.9 .9h-.9z" fill-rule="evenodd"/>
<path d="M58.1 185.2h.9l.9 .9-.9 .9h-.9z" fill-rule="evenodd"/>
<path d="M58.1 179.8h.9l.9 .9-.9 .9h-.9z" fill-rule="evenodd"/>
<path d="M58.1 187h.9l.9 .9-.9 .9h-.9z" fill-rule="evenodd"/>
<path d="M58.1 188.8h.9l.9 .9-.9 .9h-.9z" fill-rule="evenodd"/>
<path d="M58.1 190.6h.9l.9 .9-.9 .9h-.9z" fill-rule="evenodd"/>
<path d="M59 192.4h.9v1.8h-.9l-.9-.9z" fill-rule="evenodd"/>
<path d="M58.1 194.2h.9l.9 .9-.9 .9h-.9z" fill-rule="evenodd"/>
<path d="M77.9 179.8h.9l.9 .9-.9 .9h-.9z" fill-rule="evenodd"/>
<circle cx="90.5" cy="29.2" r=".35"/>
<circle cx="90.5" cy="25.6" r=".34"/>
<circle cx="90.5" cy="31" r=".34"/>
<circle cx="90.5" cy="27.4" r=".34"/>
<circle cx="90.5" cy="32.8" r=".34"/>
<circle cx="90.5" cy="23.8" r=".34"/>
<circle cx="90.5" cy="34.6" r=".34"/>
<circle cx="189.7" cy="29.2" r=".35"/>
<circle cx="189.7" cy="27.4" r=".34"/>
<circle cx="189.7" cy="23.8" r=".34"/>
<circle cx="189.7" cy="25.6" r=".34"/>
<circle cx="54.4" cy="49" r=".34"/>
<circle cx="90.5" cy="47.2" r=".35"/>
<circle cx="90.5" cy="52.6" r=".34"/>
<circle cx="90.5" cy="50.8" r=".34"/>
<circle cx="90.5" cy="49" r=".34"/>
<circle cx="90.5" cy="45.4" r=".34"/>
<circle cx="162.6" cy="59.9" r=".34"/>
<circle cx="164.4" cy="47.2" r=".37"/>
<circle cx="90.5" cy="65.3" r=".35"/>
<circle cx="90.5" cy="74.3" r=".35"/>
<circle cx="90.5" cy="68.9" r=".34"/>
<circle cx="90.5" cy="76.1" r=".34"/>
<circle cx="90.5" cy="70.7" r=".34"/>
<circle cx="90.5" cy="72.5" r=".34"/>
<circle cx="90.5" cy="67.1" r=".34"/>
<circle cx="90.5" cy="77.9" r=".34"/>
<circle cx="164.4" cy="72.5" r=".36"/>
<circle cx="231.2" cy="65.3" r=".35"/>
<circle cx="265.4" cy="67.1" r=".34"/>
<circle cx="162.6" cy="99.5" r=".34"/>
<circle cx="9.4" cy="104.9" r=".34"/>
<circle cx="54.4" cy="117.6" r=".34"/>
<circle cx="56.3" cy="115.7" r=".36"/>
<circle cx="166.2" cy="108.5" r=".34"/>
<circle cx="14.8" cy="132" r=".34"/>
<circle cx="85.1" cy="135.6" r=".34"/>
<circle cx="14.8" cy="151.8" r=".34"/>
<circle cx="85.1" cy="155.4" r=".35"/>
<circle cx="205.9" cy="155.4" r=".35"/>
<circle cx="205.9" cy="153.6" r=".34"/>
<circle cx="205.9" cy="150" r=".34"/>
<circle cx="205.9" cy="157.2" r=".34"/>
<circle cx="205.9" cy="151.8" r=".34"/>
<circle cx="207.7" cy="157.2" r=".34"/>
<circle cx="85.1" cy="175.3" r=".34"/>
<circle cx="5.8" cy="191.5" r=".35"/>
</g>
<g fill="none" stroke="#000" stroke-width=".51">
<path d="M45.4 31v52.4M52.7 74.3v7.2M45.4 83.3h9.1M52.7 81.5h3.6M54.5 83.3v66.8M56.3 81.5v70.4M54.5 117.6h70.3M56.3 115.8h64.9M121.2 115.8v48.7M124.8 117.6v59.5M34.6 150h19.9M34.6 150v43.4"/>
<path d="M41.8 151.9h14.5M41.8 151.9v27"/>
</g>
<text font-size="2.9" x="215" y="197.8">100-1068</text>
<text font-size="2.7" x="215" y="192.2">SMBC-CHEEZY SYNTH MOD BOARD</text>
<g font-size="2">
<text x="198.7" y="16.6">FILT IN MIX</text>
<text x="204.1" y="142.8">OUT MIX</text>
</g>
<g font-size="1.6">
<text x="55.6" y="21.6">MCTL</text>
<text x="58.4" y="20.8">+15</text>
<text x="59.9" y="23.5">VCF_CTL</text>
<text x="69.8" y="20.9">1</text>
<text x="69.8" y="22.7">3</text>
<text x="69.8" y="18.2">JP1</text>
<text x="76.1" y="20.9">2</text>
<text x="76.1" y="22.7">4</text>
<text x="85.5" y="20.8">+15</text>
<text x="198.7" y="19.3">JP2</text>
<text x="199.6" y="22.7">2</text>
<text x="205.9" y="22.7">1</text>
<text x="213.1" y="21.5">FLTMXWPR1</text>
<text x="213.1" y="23.3">FLTMXWPR2</text>
<text x="225.8" y="19.1">FILTMIX</text>
<text x="228.5" y="22.7">I1</text>
<text x="234.3" y="22.7">OUT</text>
<text x="58.6" y="28.8">DP0</text>
<text x="58.8" y="25.2">ADSR</text>
<text x="60.8" y="27.1">LFO</text>
<text x="69.8" y="24.5">5</text>
<text x="69.8" y="26.3">7</text>
<text x="69.8" y="28.1">9</text>
<text x="69.8" y="29.9">11</text>
<text x="75.2" y="29.9">12</text>
<text x="75.2" y="28.1">10</text>
<text x="76.1" y="24.5">6</text>
<text x="76.1" y="26.3">8</text>
<text x="199.6" y="24.5">4</text>
<text x="199.6" y="26.3">6</text>
<text x="199.6" y="28.1">8</text>
<text x="199.6" y="29.9">10</text>
<text x="205.9" y="24.5">3</text>
<text x="205.9" y="26.3">5</text>
<text x="205.9" y="28.1">7</text>
<text x="205.9" y="29.9">9</text>
<text x="213.1" y="25.1">FLTMXWPR3</text>
<text x="213.1" y="26.9">FLTMXWPR4</text>
<text x="213.1" y="28.7">FLTMXWPR5</text>
<text x="228.5" y="24.5">I2</text>
<text x="228.5" y="26.3">I3</text>
<text x="228.5" y="28.1">I4</text>
<text x="228.5" y="29.9">I5</text>
<text x="58.1" y="32.3">DP2</text>
<text x="58.1" y="34.1">DP3</text>
<text x="58.1" y="30.5">DP1</text>
<text x="69.8" y="31.8">13</text>
<text x="69.8" y="33.5">15</text>
<text x="69.8" y="35.4">17</text>
<text x="75.2" y="31.8">14</text>
<text x="75.2" y="33.5">16</text>
<text x="75.2" y="35.4">18</text>
<text x="225.8" y="35">MIX</text>
<text x="58.8" y="37">-15</text>
<text x="69.8" y="37.1">19</text>
<text x="69.8" y="39.8">HEADER 10X2</text>
<text x="69.8" y="41.7">JP3</text>
<text x="75.2" y="37.1">20</text>
<text x="85.5" y="37">-15</text>
<text x="189.4" y="36.1">A</text>
<text x="207.7" y="39">VCF1</text>
<text x="240.2" y="39.7">VCA</text>
<text x="58.4" y="44.2">+15</text>
<text x="61.1" y="46.9">NOISE</text>
<text x="69.8" y="44.4">1</text>
<text x="69.8" y="46.2">3</text>
<text x="69.8" y="48">5</text>
<text x="76.1" y="44.4">2</text>
<text x="76.1" y="46.2">4</text>
<text x="76.1" y="48">6</text>
<text x="85.5" y="44.2">+15</text>
<text x="171.7" y="46.7">ADSR</text>
<text x="177.1" y="44.4">CTL3</text>
<text x="179.8" y="48">VIN</text>
<text x="184.9" y="48">VO</text>
<text x="210.4" y="46.2">FC1</text>
<text x="210.4" y="48">FC2</text>
<text x="210.4" y="42.6">Fin</text>
<text x="220" y="42.6">Fout</text>
<text x="234.8" y="43.1">ADSR</text>
<text x="242.9" y="42.6">VCAin</text>
<text x="242.9" y="44.4">VCACV</text>
<text x="251.8" y="44.4">VCAout</text>
<text x="28.8" y="52.3">A</text>
<text x="48" y="53.2">-5VR</text>
<text x="48" y="51.4">+5VR</text>
<text x="69.8" y="49.8">7</text>
<text x="69.8" y="51.6">9</text>
<text x="69.8" y="53.4">11</text>
<text x="75.2" y="53.4">12</text>
<text x="75.2" y="51.6">10</text>
<text x="76.1" y="49.8">8</text>
<text x="179.8" y="51.6">POT</text>
<text x="196.9" y="50.3">VCF_P_CTL</text>
<text x="210.4" y="49.8">FC3</text>
<text x="210.4" y="53.4">FRES</text>
<text x="210.4" y="51.6">FC4</text>
<text x="58.4" y="55">VCC</text>
<text x="58.8" y="56.8">-15</text>
<text x="69.8" y="55.2">13</text>
<text x="69.8" y="57">15</text>
<text x="69.8" y="59.7">HEADER 8X2</text>
<text x="75.2" y="55.2">14</text>
<text x="75.2" y="57">16</text>
<text x="85.5" y="56.8">-15</text>
<text x="85.5" y="55">VCC</text>
<text x="173.5" y="59.3">LFO</text>
<text x="177.1" y="54.8">CTL PROC</text>
<text x="177.1" y="57">CTL4</text>
<text x="207.7" y="58.4">VCF</text>
<text x="234.8" y="59.3">RLES</text>
<text x="240.2" y="54.1">VCA</text>
<text x="246.5" y="57.9">JP4</text>
<text x="4" y="64.7">ADSR_CMP</text>
<text x="54.5" y="64.7">ADSRCMP</text>
<text x="69.8" y="63.3">JP5</text>
<text x="179.8" y="60.6">VIN</text>
<text x="179.8" y="64.2">POT</text>
<text x="184.9" y="60.6">VO</text>
<text x="234.8" y="61.1">SUS</text>
<text x="234.8" y="63">DK</text>
<text x="246.5" y="60.6">2</text>
<text x="246.5" y="62.4">4</text>
<text x="246.5" y="64.2">6</text>
<text x="252.9" y="60.6">1</text>
<text x="252.9" y="62.4">3</text>
<text x="252.9" y="64.2">5</text>
<text x="262.2" y="62.2">+10VR</text>
<text x="262.2" y="64">+5VR</text>
<text x="262.2" y="65.8">-5VR</text>
<text x="51.8" y="66.7">ALEV</text>
<text x="51.8" y="68.5">SLEV</text>
<text x="52" y="70.3">RLEV</text>
<text x="56.3" y="72">DRUM1</text>
<text x="69.8" y="66">1</text>
<text x="69.8" y="67.8">3</text>
<text x="69.8" y="69.6">5</text>
<text x="69.8" y="71.4">7</text>
<text x="76.1" y="66">2</text>
<text x="76.1" y="67.8">4</text>
<text x="76.1" y="69.6">6</text>
<text x="76.1" y="71.4">8</text>
<text x="177.1" y="67.4">CTL PROC</text>
<text x="207.7" y="69.6">ADSR1</text>
<text x="225.8" y="72">ADSR</text>
<text x="234.8" y="66.6">ATK</text>
<text x="246.5" y="66">8</text>
<text x="246.5" y="67.8">10</text>
<text x="252.9" y="66">7</text>
<text x="252.9" y="67.8">9</text>
<text x="264.7" y="70.3">A</text>
<text x="56.3" y="73.8">DRUM2</text>
<text x="56.3" y="75.6">DRUM3</text>
<text x="56.3" y="77.4">DRUM4</text>
<text x="69.8" y="73.2">9</text>
<text x="69.8" y="75">11</text>
<text x="69.8" y="76.8">13</text>
<text x="75.2" y="75">12</text>
<text x="75.2" y="76.8">14</text>
<text x="75.2" y="73.2">10</text>
<text x="210.4" y="76.8">SUSLEV</text>
<text x="210.4" y="73.2">ATTACK</text>
<text x="210.4" y="75">DECAY</text>
<text x="219.6" y="75">CMP</text>
<text x="219.9" y="73.2">OUT</text>
<text x="245.6" y="72.1">ADSR POTS</text>
<text x="69.8" y="78.6">15</text>
<text x="69.8" y="81.3">HEADER 8X2</text>
<text x="75.2" y="78.6">16</text>
<text x="90.2" y="82.9">A</text>
<text x="210.4" y="78.6">RELEASE</text>
<text x="210.4" y="80.4">ALEV</text>
<text x="210.4" y="82.2">SLEV</text>
<text x="210.4" y="84">RLEV</text>
<text x="21.1" y="95.8">JP7</text>
<text x="166.3" y="93.6">ADSR</text>
<text x="178" y="94.9">1</text>
<text x="178" y="92.2">JP6</text>
<text x="184.3" y="94.9">2</text>
<text x="191.5" y="93.6">VCF-FRQ</text>
<text x="191.5" y="95.4">VCF-LFO</text>
<text x="207.7" y="92">ADSR</text>
<text x="8.6" y="100.1">+10VR</text>
<text x="8.6" y="101.9">+5VR</text>
<text x="21.1" y="98.5">1</text>
<text x="21.1" y="100.3">3</text>
<text x="27.4" y="98.5">2</text>
<text x="27.4" y="100.3">4</text>
<text x="36.4" y="100.8">MCTL</text>
<text x="164.5" y="99">LFO</text>
<text x="165.6" y="96.5">+10VR</text>
<text x="165.6" y="98.3">+5VR</text>
<text x="178" y="96.7">3</text>
<text x="178" y="98.5">5</text>
<text x="178" y="100.3">7</text>
<text x="184.3" y="96.7">4</text>
<text x="184.3" y="98.5">6</text>
<text x="184.3" y="100.3">8</text>
<text x="191.5" y="97.2">VCF-ADSR</text>
<text x="191.5" y="99">VCF-RES</text>
<text x="8.6" y="103.7">-5VR</text>
<text x="21.1" y="102.1">5</text>
<text x="21.1" y="103.9">7</text>
<text x="21.1" y="105.7">9</text>
<text x="26.6" y="105.7">10</text>
<text x="27.4" y="102.1">6</text>
<text x="27.4" y="103.9">8</text>
<text x="34.6" y="104.4">LFO-FRQ</text>
<text x="34.6" y="102.6">LFO-BEND</text>
<text x="178" y="102.1">9</text>
<text x="178.9" y="106.4">FILT POTS</text>
<text x="183.4" y="102.1">10</text>
<text x="9" y="108.2">A</text>
<text x="22" y="112.9">LFO</text>
<text x="165.9" y="113.6">A</text>
<text x="24.7" y="116.5">FC1</text>
<text x="24.7" y="118.3">FC2</text>
<text x="30.3" y="116.5">SQR</text>
<text x="31.3" y="118.3">TRI</text>
<text x="38.2" y="117.1">LFO</text>
<text x="22" y="125.1">LFO</text>
<text x="24.7" y="120.1">FC3</text>
<text x="142.8" y="123.7">DRUM1</text>
<text x="14.8" y="131.4">MCTL</text>
<text x="22" y="129.1">CTL6</text>
<text x="80.8" y="130.7">+10VR</text>
<text x="86.9" y="131.4">DRO1</text>
<text x="96.8" y="129.1">1</text>
<text x="96.8" y="130.9">3</text>
<text x="96.9" y="126.4">JP8</text>
<text x="103.2" y="129.1">2</text>
<text x="103.2" y="130.9">4</text>
<text x="130.2" y="131.4">DDCYPOT1</text>
<text x="130.2" y="127.9">DRESPWPR1</text>
<text x="132" y="129.7">DRESPOT1</text>
<text x="133.8" y="126.1">DRUM1</text>
<text x="145.5" y="127.3">TRIG</text>
<text x="145.5" y="129.1">RES_POT_WIPER</text>
<text x="145.5" y="130.9">RES_POT</text>
<text x="160.4" y="127.3">OUT</text>
<text x="168.1" y="131.4">EV1</text>
<text x="169.9" y="126.1">DRO1</text>
<text x="24.7" y="132.7">VIN</text>
<text x="24.7" y="136.3">POT</text>
<text x="29.8" y="132.7">VO</text>
<text x="85.1" y="133.3">EV1</text>
<text x="96.8" y="132.7">5</text>
<text x="96.8" y="134.5">7</text>
<text x="96.8" y="136.3">9</text>
<text x="102.3" y="136.3">10</text>
<text x="103.2" y="132.7">6</text>
<text x="103.2" y="134.5">8</text>
<text x="130.2" y="135.1">DPITCH1</text>
<text x="130.2" y="133.3">DENVDEPOT1</text>
<text x="135.6" y="136.9">DP0</text>
<text x="145.5" y="132.7">DECAY_POT</text>
<text x="145.5" y="134.5">ENV_DEPTH_POT</text>
<text x="145.5" y="136.3">PITCH_POT</text>
<text x="161.5" y="132.7">EV</text>
<text x="22" y="139.6">CTL PROC</text>
<text x="84.8" y="138.9">A</text>
<text x="142.8" y="141.4">DRUMS</text>
<text x="142.8" y="143.6">DRUM2</text>
<text x="145.5" y="138.1">DRUM_PITCH</text>
<text x="96.8" y="149">1</text>
<text x="96.9" y="146.3">JP9</text>
<text x="103.2" y="149">2</text>
<text x="130.2" y="147.7">DRESPWPR2</text>
<text x="132" y="149.5">DRESPOT2</text>
<text x="136.9" y="146.1">DRUM2</text>
<text x="145.5" y="147.2">TRIG</text>
<text x="145.5" y="149">RES_POT_WIPER</text>
<text x="160.4" y="147.2">OUT</text>
<text x="169.9" y="145.9">DRO2</text>
<text x="190.6" y="148">JP10</text>
<text x="215" y="147.3">JP11</text>
<text x="234.8" y="147.2">OUTMIX</text>
<text x="262.8" y="148">J1</text>
<text x="80.8" y="150.6">+10VR</text>
<text x="85.1" y="153.1">EV2</text>
<text x="86.9" y="151.3">DRO2</text>
<text x="96.8" y="150.8">3</text>
<text x="96.8" y="152.6">5</text>
<text x="96.8" y="154.3">7</text>
<text x="103.2" y="150.8">4</text>
<text x="103.2" y="152.6">6</text>
<text x="103.2" y="154.3">8</text>
<text x="130.2" y="154.9">DPITCH2</text>
<text x="130.2" y="153.1">DENVDEPOT2</text>
<text x="130.2" y="151.3">DDCYPOT2</text>
<text x="145.5" y="150.8">RES_POT</text>
<text x="145.5" y="152.6">DECAY_POT</text>
<text x="145.5" y="154.3">ENV_DEPTH_POT</text>
<text x="161.5" y="154.3">EV</text>
<text x="168.1" y="153.1">EV2</text>
<text x="190.6" y="150.8">1</text>
<text x="190.6" y="152.6">3</text>
<text x="190.6" y="154.3">5</text>
<text x="196.9" y="150.8">2</text>
<text x="196.9" y="152.6">4</text>
<text x="196.9" y="154.3">6</text>
<text x="215.9" y="150.8">2</text>
<text x="215.9" y="152.6">4</text>
<text x="215.9" y="154.3">6</text>
<text x="222.2" y="150.8">1</text>
<text x="222.2" y="152.6">3</text>
<text x="222.2" y="154.3">5</text>
<text x="237.5" y="150.8">I1</text>
<text x="237.5" y="152.6">I2</text>
<text x="237.5" y="154.3">I3</text>
<text x="243.3" y="150.8">OUT</text>
<text x="9" y="156.9">A</text>
<text x="19.8" y="156.9">D</text>
<text x="84.8" y="158.7">A</text>
<text x="96.8" y="156.2">9</text>
<text x="102.3" y="156.2">10</text>
<text x="135.6" y="156.7">DP1</text>
<text x="142.8" y="161.2">DRUMS</text>
<text x="145.5" y="156.2">PITCH_POT</text>
<text x="145.5" y="158">DRUM_PITCH</text>
<text x="190.6" y="156.2">7</text>
<text x="190.6" y="158">9</text>
<text x="196" y="158">10</text>
<text x="196.9" y="156.2">8</text>
<text x="215.9" y="156.2">8</text>
<text x="215.9" y="158">10</text>
<text x="222.2" y="156.2">7</text>
<text x="222.2" y="158">9</text>
<text x="237.5" y="156.2">I4</text>
<text x="237.5" y="158">I5</text>
<text x="257.5" y="156.9">PHONEJACK</text>
<text x="96.9" y="166.1">JP12</text>
<text x="130.2" y="167.5">DRESPWPR3</text>
<text x="133.8" y="165.7">DRUM3</text>
<text x="142.8" y="163.4">DRUM3</text>
<text x="145.5" y="167">TRIG</text>
<text x="160.4" y="167">OUT</text>
<text x="169.9" y="165.7">DRO3</text>
<text x="207.4" y="164.1">A</text>
<text x="234.8" y="163">MIX</text>
<text x="254.2" y="164.1">A</text>
<text x="79" y="170.4">+10VR</text>
<text x="85.1" y="172.9">EV3</text>
<text x="86.9" y="171.2">DRO3</text>
<text x="96.8" y="168.8">1</text>
<text x="96.8" y="170.6">3</text>
<text x="96.8" y="172.4">5</text>
<text x="103.2" y="168.8">2</text>
<text x="103.2" y="170.6">4</text>
<text x="103.2" y="172.4">6</text>
<text x="130.2" y="172.9">DENVDEPOT3</text>
<text x="130.2" y="171.2">DDCYPOT3</text>
<text x="130.2" y="169.3">DRESPOT3</text>
<text x="145.5" y="168.8">RES_POT_WIPER</text>
<text x="145.5" y="170.6">RES_POT</text>
<text x="145.5" y="172.4">DECAY_POT</text>
<text x="168.1" y="172.9">EV3</text>
<text x="234.8" y="170.6">POWER</text>
<text x="254.6" y="172.9">+10VR</text>
<text x="58.1" y="177.8">CYMBAL</text>
<text x="84.8" y="178.5">A</text>
<text x="96.8" y="174.2">7</text>
<text x="96.8" y="176">9</text>
<text x="102.3" y="176">10</text>
<text x="103.2" y="174.2">8</text>
<text x="130.2" y="174.8">DPITCH3</text>
<text x="135.6" y="176.5">DP2</text>
<text x="145.5" y="174.2">ENV_DEPTH_POT</text>
<text x="145.5" y="176">PITCH_POT</text>
<text x="145.5" y="177.8">DRUM_PITCH</text>
<text x="161.5" y="174.2">EV</text>
<text x="243.4" y="174.2">+10VR</text>
<text x="244.5" y="176">+5VR</text>
<text x="244.8" y="179.6">-5VR</text>
<text x="254.6" y="174.8">+5VR</text>
<text x="254.6" y="178.3">-5VR</text>
<text x="17.5" y="182.3">JP13</text>
<text x="17.5" y="185">1</text>
<text x="23.8" y="185">2</text>
<text x="47.3" y="185.5">FCYMPITCH</text>
<text x="49.1" y="183.8">FCYMRES</text>
<text x="49.1" y="180.3">DRUM4</text>
<text x="60.8" y="183.2">NOISE_IN</text>
<text x="60.8" y="185">RES</text>
<text x="60.8" y="181.4">TRIG</text>
<text x="73.8" y="181.4">OUT</text>
<text x="142.8" y="181.1">DRUMS</text>
<text x="234.8" y="182.8">POWER</text>
<text x="5.1" y="186.6">+10VR</text>
<text x="5.1" y="188.5">+5VR</text>
<text x="17.5" y="186.8">3</text>
<text x="17.5" y="188.6">5</text>
<text x="17.5" y="190.4">7</text>
<text x="23.8" y="186.8">4</text>
<text x="23.8" y="188.6">6</text>
<text x="23.8" y="190.4">8</text>
<text x="45.4" y="187.4">CYMDECAY1</text>
<text x="47.3" y="189.2">CYMDECAY2</text>
<text x="60.8" y="186.8">PITCH</text>
<text x="60.8" y="188.6">DECAY_POT</text>
<text x="60.8" y="190.4">DECAY_POT_L</text>
<text x="207.7" y="189.4">Title</text>
<text x="5.4" y="196.6">A</text>
<text x="17.5" y="192.2">9</text>
<text x="23" y="192.2">10</text>
<text x="50.9" y="194.6">DP3</text>
<text x="60.8" y="192.2">VCF_MOD</text>
<text x="60.8" y="194.1">EV</text>
<text x="60.8" y="195.8">PITCH_A</text>
<text x="207.7" y="194.8">Size</text>
<text x="215" y="194.8">Document Number</text>
<text x="267.2" y="194.8">Rev</text>
<text x="269.1" y="196.6">B</text>
<text x="58.1" y="199.1">CYMBAL</text>
<text x="207.7" y="200.1">Date:</text>
<text x="217.1" y="200.1">Monday, April 14, 2014</text>
<text x="243.8" y="200.1">Sheet</text>
<text x="252.8" y="200.1">1</text>
<text x="258.2" y="200.1">of</text>
<text x="263.6" y="200.1">21</text>
</g>
<g font-size="1.3">
<text x="29.2" y="1.7">5</text>
<text x="83.3" y="1.7">4</text>
<text x="137.4" y="1.7">3</text>
<text x="191.5" y="1.7">2</text>
<text x="245.6" y="1.7">1</text>
<text x=".8" y="28.1">D</text>
<text x="273.1" y="28.1">D</text>
<text x=".8" y="77.6">C</text>
<text x="273.1" y="77.6">C</text>
<text x=".8" y="127.3">B</text>
<text x="273.1" y="127.3">B</text>
<text x=".8" y="176.8">A</text>
<text x="273.1" y="176.8">A</text>
<text x="29.2" y="201.9">5</text>
<text x="83.3" y="201.9">4</text>
<text x="137.4" y="201.9">3</text>
<text x="191.5" y="201.9">2</text>
<text x="245.6" y="201.9">1</text>
</g>
</svg>
